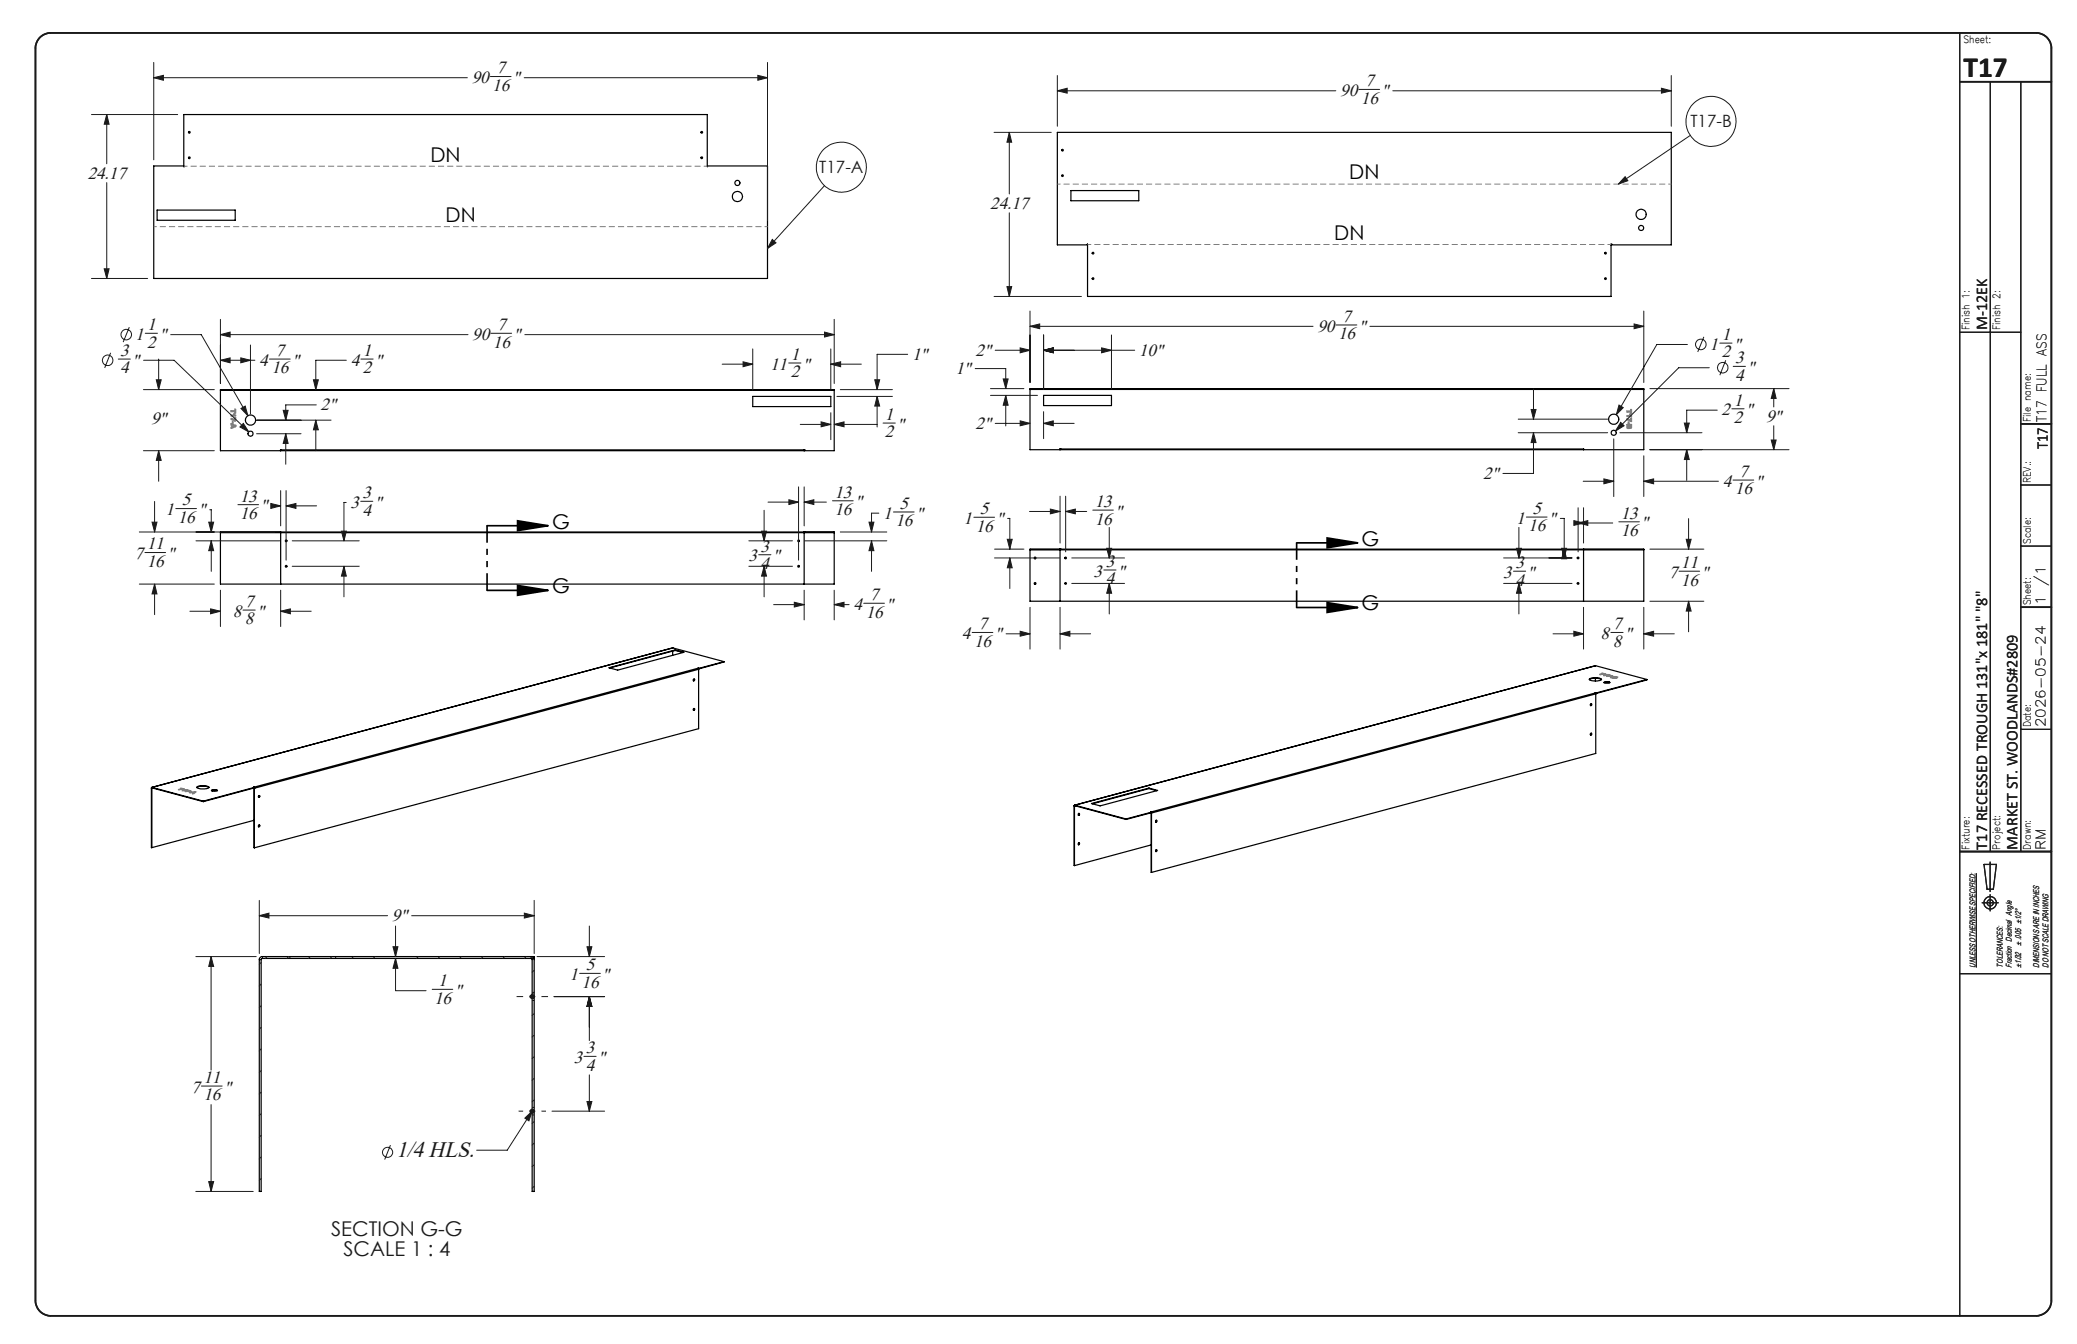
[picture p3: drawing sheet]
<svg xmlns="http://www.w3.org/2000/svg" width="432mm" height="279mm" viewBox="0 0 432 279" stroke-linecap="round" stroke-linejoin="round" font-family="sans-serif">
<g fill="none" stroke="#191924" stroke-width=".21">
<path d="M32 16.2l2-.5v1zM32 13v20.2M32 16.2h65.2M102 15.9h4.3M109 16.2h50.6M157.6 15.7l2 .5-2 .5zM159.6 13v32.9M219.8 18.9l2.1-.6v1.1zM219.8 15.7v10.5M219.8 18.9h57.9M282.5 18.6h4.3M289.6 18.9h57.9"/>
<path d="M345.4 18.3l2.1 .6-2.1 .5zM347.5 15.7v10.5M19 23.8h17.9M22.2 23.8l.5 2h-1zM22.2 23.8v10.2M22.2 38v19.9M171.4 38.6l-11.8 13M206.7 27.5h11.8M209.8 27.5l.5 2.1h-1zM209.8 27.5v12.8M337.9 36.7l.5 .9-2 .7zM351.4 28.2l-15 10.1"/>
<path d="M19 57.9h11.7M21.7 55.9h1l-.5 2zM160.5 49.8l.8 .7-1.7 1.1zM209.3 59.6h1l-.5 2zM209.8 44.2v17.4M23 73.3l-1.2 3.2M24.6 74.6h2.5M26.9 68l-1.3 3.1M29.8 74.9h6.4l15.5 14.9M30.2 69.3h2.5M32.5 79h1l-.5 2zM33 74.6v6.4"/>
<path d="M35.5 69.6h6.3l9.7 16.8M45.8 69.6l2-.6v1.1zM45.8 74.9l2-.5v1zM45.8 66.4v13.3M45.8 69.6h51.5M45.8 74.9h7.2M50.1 74.4l2 .5-2 .5zM52.1 71.7v14.4M56 74.6h4.3M65.2 79h1l-.5 2zM72 74.9h-6.3v6.1M75 74.6h2.6"/>
<path d="M102.1 69.3h4.3M109.1 69.6h64.3M150.1 75.7h6.4M154.5 75.2l2 .5-2 .5zM156.5 72.5v8.6M164 75.5h2.5M171.4 69l2 .6-2 .5zM172.7 75.7l2.1-.5v1zM172.7 72.5v8.6M172.7 75.7h6.4M173.4 66.4v13.3M181.9 79h1l-.5 2z"/>
<path d="M188.7 73.7h-6.3v7.3M202.7 76.6h6.4v4.2M206.7 61.6h18.1M206.9 72.8h7.2M208.6 78.8h1l-.5 2zM212.1 72.3l2 .5-2 .5zM214.1 67.8l2-.5v1zM214.1 64.7v14.8M214.1 67.8h58.9M217 72.8l2-.5v1zM217 69.6v11.3M217 72.8h18.9"/>
<path d="M229 72.3l2.1 .5-2.1 .5zM231.1 69.6v11.3M277.8 67.6h4.3M284.8 67.8h56.9M339.7 67.3l2 .5-2 .5zM341.7 64.7v14.8M350.8 71.6h-6.3l-8.5 14.6M354.2 70l-1.2 3.2M355.4 76.4h-6.4l-13.2 13.2M357.5 71.3h2.6M358.8 74.9l-1.3 3.1M360.3 76.2h2.6"/>
<path d="M29.8 81h14.8M29.8 93.7h14.8M33 93.7l.5 2h-1zM33 93.7v6.3M50.1 84.9l.9-.5 .5 2zM50.6 88l1.1 1.8-1.8-1zM53.3 87.3h15.5M53.3 90.2h9.3M58.9 85.3h1l-.5 2zM59.4 90.2l.5 2h-1zM59.4 90.2v6.3M65.7 87.3l.5 2.1h-1z"/>
<path d="M65.7 87.3v6.4M65.8 84.2h-6.4v3.1M166.4 88.2h6.3M170.7 87.7l2 .5-2 .5zM172.7 85.8v5.6M173.4 88.2l2.1-.5v1zM173.4 88.2h8.9M174 82.4h11.5M174.7 81h10.8M182.4 82.4l.5 2h-1zM182.4 82.4v6.4M183.6 87.9h2.5"/>
<path d="M205.9 80.8h7M205.9 82.2h9.8M206.9 88h7.2M209.1 82.2l.5 2h-1zM209.1 82.2v6.3M212.1 87.5l2 .5-2 .5zM217 88l2-.5v1zM217 85.6v5.6M217 88h6.3M315.6 90h18.6M315.6 87.1h18.6M318.3 85.1h1l-.5 2z"/>
<path d="M318.8 90l.5 2h-1zM318.8 90v8.4h-6.3M318.8 80.8v6.3M333.4 99.6l2.1 .4-2.1 .6zM335.5 91.2v12M336.6 84.2l.9 .5-1.5 1.5zM336.8 90h17M336.9 87.8l.7 .7-1.8 1.1zM341.7 94.8v8.4M343 80.8h28.9M343 93.5h28.9M350.2 87.9h1l-.5 2.1z"/>
<path d="M350.7 93.5l.5 2h-1zM350.7 93.5v6.3M357 85.3h-6.3v4.7M360 85h2.6M360.3 99.8h4.3M368.2 91.5h1.1l-.5 2zM368.8 80.8l.5 2h-1.1zM368.8 80.8v3.8M368.8 88.5v5M29 110.6h28M30.1 114.9h4.3M31.6 108.5h1l-.5 2.1z"/>
<path d="M32.1 104.2v6.4M36.5 105.7h4.4M40.7 112.4h17.5M43.4 108.5h1l-.5 2.1zM43.6 106h.3v4.6M43.9 112.4l.5 2.1h-1zM43.9 112.4v6.4M49.5 104.9h4.3M56.3 104.7l2 .5-2 .5zM56.5 105.2h1.8M58.3 102v7.3M59.5 105.2l2-.5v1z"/>
<path d="M59.5 102v14.5M59.5 105.2h6.3M60.7 112.4h14M60.7 117.7h14M71 110.4h1l-.5 2zM71.5 117.7l.5 2.1h-1zM71.5 117.7v6.4M72 104.5h-.5v7.9M75 104.2h2.5M155.7 112.4h9M155.7 117.7h9M157.7 115.3h2.6"/>
<path d="M158.3 110.4h1l-.4 2zM158.9 117.7l.4 2.1h-1zM158.9 106.1v6.3M158.9 117.7v6.4M159.7 104.4h6.3M164 103.9l2 .5-2 .5zM166 101.2v15.3M167.2 104.4l2-.5v1zM167.2 101.2v8.1M167.2 104.4h4.6M167.3 112.4h17.1M173.1 104.1h4.3"/>
<path d="M174.7 110.6h9.7M180.7 108.5h1l-.5 2.1zM181.2 112.4l.5 2.1h-1zM181.2 112.4v6.4M182.7 106.7h-1.5v3.9M185.7 106.4h4.3M202.5 107.5h4.3M206.8 116h13.5M206.8 114.2h6.1M209.4 112.1h1l-.5 2.1zM209.5 107.8h.4v6.4M209.9 116l.5 2h-1z"/>
<path d="M209.9 116v6.3M214 106.3h6.4M218.4 105.8l2 .5-2 .5zM220.4 103.2v9.7M221.5 106.3l2.1-.5v1zM221.5 103.2v11.5M221.5 106.3h4.4M222.8 116h11M227.2 106h4.3M229.5 118.5h2.5M230.1 114h1l-.5 2zM230.6 109.6v6.4"/>
<path d="M312.6 116h14.2M314.6 118.7h2.6M315.3 114h1l-.5 2zM315.8 109.6v6.4M317.3 107.5h4.3M324.4 107.8h.8v8.2M324.7 114h1l-.5 2zM325.2 114.2l.5 2h-1zM327.2 108.2l2 .5-2 .5zM328.1 108.7l2-.5v1zM328.1 105.6v9.1M328.1 108.7h7.2"/>
<path d="M329.1 100h6.4M329.2 105.6v7.3M336.5 108.5h4.3M341.7 100l2.1-.4v1zM341.7 100h15.6M343 114.2h11.2M349.1 118.7h4.2M350.6 112.1h1l-.6 2.1zM351 107.8v6.4M29 121.4h15.6M32.1 121.4l.5 2.1h-1zM32.1 121.4v6.4"/>
<path d="M39.5 127.1h6.3M43.8 126.6l2 .5-2 .5zM45.8 122.7v7.5M50.5 126.8h2.6M58.3 127.1l2.1-.5v1zM58.3 122.7v7.5M58.3 127.1h6.4M160.8 125.7h6.4M165.1 125.2l2.1 .5-2.1 .5zM167.2 122.7v6.2M173.4 125.7l2.1-.5v1zM173.4 122.7v6.2"/>
<path d="M173.4 125.7h3.1M179.6 125.4h4.3M202.1 131.5h4.3M209.2 131.8h4.9M212.1 131.2l2 .6-2 .5zM214.1 126.3v8.6M220.4 131.8l2-.6v1.1zM220.4 131.8h6.3M220.4 126.3v8.6M222.8 121.3h11M230.6 121.3l.5 2h-1zM230.6 121.3v6.3"/>
<path d="M312.6 121.3h14.2M315.8 121.3l.5 2h-1zM315.8 121.3v6.3M322.9 131.8h6.3M327.2 131.2l2 .6-2 .5zM329.2 126.3v8.6M334.9 131.5h2.5M341.7 131.8l2.1-.6v1.1zM341.7 126.3v8.6M341.7 131.8h6.4M343 125h11.2M351 125l.6 2h-1z"/>
<path d="M351 125v6.3M40.7 198.9h12.6M43.9 198.9l.5 2h-1zM43.9 198.9v23.6M53.9 190.4l2-.6v1.1zM53.9 187.2v11M53.9 190.4h26.7M55.5 198.9l-.4 .3M60 198.9l-.4 .3M64.5 198.9l-.4 .3M69 198.9l-.4 .3M73.5 198.9l-.4 .3"/>
<path d="M78 198.9l-.4 .3M81.7 196.8h1l-.5 2.1zM82.2 199.2l.5 2.1h-1zM82.2 199.2v6.8h6.4M82.2 192.5v6.4M85.6 190.4h25.5M87 198.9l-.4 .3M91.4 198.9l-.3 .3M95.9 198.9l-.4 .3M100.4 198.9l-.4 .3M104.9 198.9l-.4 .3M109 189.8l2.1 .6-2.1 .5z"/>
<path d="M109.4 198.9l-.4 .3M111.1 187.2v11M111.7 198.9h14M122 196.8h1l-.5 2.1zM122.5 192.5v6.4M410.9 181.5v19.6M54.3 200.1l-.4 .4M54.3 204.6l-.4 .4M54.3 209.1l-.4 .4M54.3 213.6l-.4 .4M54.3 218.1l-.4 .4M89.9 205.7h4.2"/>
<path d="M111.1 201.7l-.5 .4M111.1 206.2l-.5 .4M111.1 210.7l-.5 .4M111.1 215.2l-.5 .4M111.1 219.7l-.5 .4M115.2 207.2h10.5M120.5 202.4h4.3M121.4 219.6h2.5M122.5 207.2l.5 2h-1zM122.5 207.2v9.1M41.9 225.8h4.3M43.9 229.6v18.1"/>
<path d="M54.3 222.6l-.4 .4M54.3 227l-.4 .4M54.3 231.5l-.4 .4M54.3 236l-.4 .4M81.2 238.1l-1.2 3M109.1 232.4l1.5-1.4-.6 2zM110.6 231l-5.2 8.1h-6.3M111.1 224.2l-.5 .4M111.1 228.7l-.5 .4M111.1 233.2l-.5 .3M111.1 237.6l-.5 .5M114.8 231h10.9"/>
<path d="M122 229h1l-.5 2zM122.5 223.4v7.6M40.7 247.7h11.9M43.4 245.6h1l-.5 2.1zM54.3 240.5l-.4 .4M54.3 245l-.4 .4M111.1 242.1l-.5 .4M111.1 246.6l-.5 .4"/>
<circle cx="174.9" cy="34.8" r="5.2"/>
<circle cx="355.7" cy="25.2" r="5.2"/>
<circle cx="22.4" cy="74.9" r="1.1"/>
<circle cx="26.2" cy="69.6" r="1.09"/>
<circle cx="353.6" cy="71.6" r="1.09"/>
<circle cx="358.1" cy="76.4" r="1.09"/>
<circle cx="80.6" cy="239.6" r="1.05"/>
</g>
<g fill="none" stroke="#191924" stroke-width=".25">
<path d="M407.4 6.8v266.7M413.8 17v160M420.1 17v160M407.4 69.1h12.7M420.1 113.5h6.4M420.1 100.8h6.4M420.1 151.6h6.4M407.4 177h19.1M412.5 179.7h2.5l-.6 5.2h-1.3zM413.7 179.2v6.1M412.1 187.7h3.3M413.7 186v3.4"/>
<path d="M407.4 202.4h19.1"/>
<circle cx="413.7" cy="187.7" r=".66"/>
<circle cx="413.8" cy="187.7" r="1.29"/>
</g>
<path d="M8.2 7.9a3.3 3.3 0 0 1 2.3-1.1h412.8a3.2 3.2 0 0 1 3.2 3.2v260.4a3.2 3.2 0 0 1-3.2 3.1h-412.8a3.2 3.2 0 0 1-3.1-3.1v-260.4a3.2 3.2 0 0 1 .8-2.1zM407.4 17h19.1M420.1 88.1h6.4M420.1 126.2h6.4M407.4 177h19.1" fill="none" stroke="#191924" stroke-width=".35"/>
<g fill="none" stroke="#000" stroke-width=".25">
<path d="M38.2 34.6h.1M38.2 34.5h-6.2v23.4h127.6v-23.4h-12.5l-.1 .1v-10.8h-108.8v10.8M222.6 39.6h14.1v2.1h-14.1zM32.7 43.7h16.2v2.1h-16.2zM334.9 50.8h.1M334.9 50.8v10.8h-108.8v-10.8v.1h-6.3v-23.4h127.7v23.4h-12.6M45.8 81.1v-.1h127.6v.1M45.8 81.1v12.6h127.6v-12.6M45.8 81.1h127.6M58.3 93.5v.2M156.5 82.4h16.2v2.1h-16.2zM167.2 93.5h.1"/>
<path d="M167.2 93.5v.2zM167.2 93.5h-108.9v.2M214.1 81v-.2h127.6v.2M214.1 81v12.5h127.6v-12.5M214.1 81h127.6M217 82.2h14.1v2.1h-14.1zM220.4 93.3h.1M220.4 93.3v.2zM220.4 93.3h108.8v.2M329.2 93.3v.2M45.8 110.7h.1M45.8 110.7h127.6"/>
<path d="M45.8 110.7v10.7h127.6v-10.7M45.8 110.7h12.5M58.3 110.6v.1M58.3 110.6v10.8M167.2 110.6v10.8M167.2 110.7h.1M167.2 110.6h.1M167.2 110.6v.1M167.2 110.7h6.2M173.4 110.7h.1M214.1 114.2v.1M214.1 114.2h127.6"/>
<path d="M214.1 114.3v10.7h127.6v-10.7M214.1 114.2h6.3M214.1 114.3h127.6M220.4 114.2v10.8M220.4 114.2h.1M329.2 114.2v10.8M329.2 114.2h12.5M329.2 114.2h.1M341.7 114.2v.1M126.6 138.8l13.8-3.7 1.8 .5-13.8 3.7zM139.8 134.7h.1M139.8 135.4v.8"/>
<path d="M139.9 134.7l-108.3 29M139.9 134.7l10.6 2.8M140.4 135.1v.1M140.4 135.2l-13.6 3.7M140.4 135.2l1.6 .4M145.1 138.9l.1 .2M145.1 138.9l-92.3 24.8M145.1 138.9h.1M145.1 138.9l.1 .1M145.2 139.1l-92.3 24.8M145.2 139.1v12.4l-92.3 24.7M150.5 137.5l-5.3 1.5"/>
<path d="M150.5 137.5l-5.3 1.6v-.1M331.7 138.4h.1M331.7 138.4l-108.3 29M331.7 138.4l10.7 2.9M144.3 141.1l-.1 .4M144.3 147.3l-.1 .4M330.4 141.3a2.92 2.92 0 0 1 2.5 0M330.4 141.1a2.88 2.88 0 0 1 2.6 .2 2.58 2.58 0 0 1-2.6-.1zM330.8 146.3l-.1 .4M330.8 152.4l-.1 .4M331.6 144.1l.2 .2M331.6 144.1h.2"/>
<path d="M331.6 144.1l-92.3 24.7M331.6 144.1h.1M331.7 141v.6M331.8 144.2h.1M331.8 144.3l-92.4 24.7M331.8 144.3v12.3l-92.4 24.8M331.8 144.1v.1M333.5 141.8l.3-.1 .8 .1a.88 .88 0 0 1-1.2 .1zM333.5 141.9l.2-.1 1 .1M342.4 141.3l-10.6 2.8M342.4 141.3l-10.6 2.9M31.5 163.8h.1"/>
<path d="M31.5 163.8v12.4h.1M31.6 163.8v12.4M31.6 163.7l-.1 .1M31.6 163.8h.1M31.6 163.8l10.7 2.9M31.6 163.7v.1M31.6 163.7l10.7 2.8M31.7 163.8h-.1M40.9 163.6a2.67 2.67 0 0 1 2.6 .1 2.58 2.58 0 0 1-2.6 0zM40.9 163.7a2.92 2.92 0 0 1 2.5 0M42.3 166.5v.2M44 164.3a.83 .83 0 0 1 1.2 .1l-.8 .1-.4-.1z"/>
<path d="M44 164.4l.3-.1 .9 .1M52.7 163.7h.1M52.7 163.7h.2M52.8 163.7h.1M52.8 163.8h.1M52.8 163.8l.1 .1M52.8 163.8l.1 12.4M52.8 170.5l-21.2 5.7M52.9 163.8v.1M52.9 163.7l-10.6 2.8M52.9 163.7v.1M52.9 163.9v12.3"/>
<path d="M52.9 163.8l-10.6 2.9M53.9 165.4v.2l-.1 .2M53.9 171.5v.2l-.1 .2M223.3 167.5l.1 .1M223.3 167.5l.1 12.5M223.4 167.6v12.4M223.4 167.4l-.1 .1M223.4 167.5v.1M223.4 167.4l10.7 2.9M223.4 167.5l10.7 2.9M223.4 167.4v.1M223.5 167.5l-.1 .1"/>
<path d="M224.3 169.1l.1 .2-.2 .2M224.3 175.2l.1 .2-.2 .2M226.9 167l12-3.2 1.8 .5-12 3.2zM234.1 170.3v.1M238.9 163.8v.1M238.9 163.9l-11.8 3.2M238.9 163.9l1.6 .5M239.3 168.8h.1M239.3 168.9l.1 12.5M239.3 175.6l-15.9 4.4M239.4 168.9v.1M239.4 168.8l-5.3 1.5"/>
<path d="M239.4 168.8l-5.3 1.6M239.4 169v12.4M240.4 170.5l.1 .2-.2 .2M240.4 176.6l.1 .2-.2 .2M110.4 198.9a.66 .66 0 0 1 .7 .6v48.2h-.5v-48.3l-.1-.2-56.1 .1-.1 48.4h-.4v-48.2a.6 .6 0 0 1 .6-.6h56.6l-.1 .3"/>
<circle cx="39.4" cy="27.5" r=".17"/>
<circle cx="39.4" cy="32.8" r=".17"/>
<circle cx="145.9" cy="32.8" r=".17"/>
<circle cx="145.9" cy="27.5" r=".17"/>
<circle cx="153.3" cy="38" r=".54"/>
<circle cx="220.9" cy="36.5" r=".18"/>
<circle cx="220.9" cy="31.2" r=".18"/>
<circle cx="153.3" cy="40.9" r="1.07"/>
<circle cx="227.2" cy="57.9" r=".19"/>
<circle cx="227.2" cy="52.6" r=".19"/>
<circle cx="333.8" cy="52.6" r=".19"/>
<circle cx="333.8" cy="57.9" r=".19"/>
<circle cx="341.2" cy="44.6" r="1.05"/>
<circle cx="341.2" cy="47.4" r=".52"/>
<circle cx="52.1" cy="90.1" r=".53"/>
<circle cx="52.1" cy="87.3" r="1.06"/>
<circle cx="335.5" cy="87.1" r="1.06"/>
<circle cx="335.5" cy="90" r=".53"/>
<circle cx="59.5" cy="117.7" r=".17"/>
<circle cx="59.5" cy="112.4" r=".17"/>
<circle cx="166" cy="112.4" r=".17"/>
<circle cx="166" cy="117.7" r=".17"/>
<circle cx="215.2" cy="116" r=".17"/>
<circle cx="221.5" cy="116" r=".16"/>
<circle cx="328.1" cy="116" r=".16"/>
<circle cx="215.2" cy="121.3" r=".17"/>
<circle cx="221.5" cy="121.3" r=".16"/>
<circle cx="328.1" cy="121.3" r=".16"/>
<circle cx="144.3" cy="141.4" r=".19"/>
<circle cx="144.3" cy="147.5" r=".19"/>
<circle cx="330.8" cy="146.5" r=".18"/>
<circle cx="330.8" cy="152.6" r=".18"/>
<circle cx="53.8" cy="165.6" r=".18"/>
<circle cx="53.8" cy="171.7" r=".18"/>
<circle cx="224.3" cy="175.4" r=".19"/>
<circle cx="224.3" cy="169.3" r=".19"/>
<circle cx="240.4" cy="176.8" r=".18"/>
<circle cx="240.4" cy="170.7" r=".18"/>
</g>
<path d="M53.9 199.5h.4M54.6 199.2v-.4M60.3 199.2v-.4M69.8 199.2v-.4M110.4 198.8v.4M110.4 199.2h.6M110.7 208h.4M111.1 206.4h-.4M110.7 231.8h.4M111.1 230.2h-.4" fill="none" stroke="#000" stroke-width=".21" stroke-dasharray="1.3 .6" stroke-linecap="butt"/>
<path d="M101.2 109.3h12.7M107.6 108.3l6.3 1-6.3 1zM269.6 112.9h12.7M275.9 111.8l6.4 1.1-6.4 1zM101.2 122.7h12.7M107.6 121.7l6.3 1-6.3 1.1zM269.6 126.3h12.7M275.9 125.3l6.4 1-6.4 1z" fill="none" stroke="#000" stroke-width=".35"/>
<path d="M110.1 207.2h1.1M110.3 206.8l.7 .7M110.6 206.7v1M111 206.8l-.7 .7M110.1 231h1.1M110.3 230.6l.7 .8M110.6 230.5v1M111 230.6l-.7 .8" fill="none" stroke="#191924" stroke-width=".5"/>
<g fill="none" stroke="#808080" stroke-width=".25">
<path d="M48 85.4h.8v-.3h.2v.8h-.2v-.3h-.8zM48 86.3h.7l-.1-.2 .1-.1 .3 .5h-1zM48 88.1l.9 .3a.19 .19 0 0 1 .1 .2 .19 .19 0 0 1-.1 .2l-.9 .2 .2-.6-.2-.1zM48 87l.8 .3v-.4h.2v.6l-.1 .1-.9-.4zM48.3 87.7h.2l-.1 .4zM48.4 88.4l.4 .1-.4 .2zM338.2 86.4h.7l-.1-.2 .1-.1 .3 .5h-.9zM338.2 87.1h.4l.4 .3v-.4l.2-.1v.7l-1-.3zM338.2 85.4h.8v-.2l.2-.1v.9l-.2-.1v-.2h-.8zM338.2 88.3l.9-.1 .1 .5a.25 .25 0 0 1-.2 .3 .25 .25 0 0 1-.3-.1l-.1 .2-.3-.1zM338.4 88.5h.2v.4l-.2-.1zM338.5 87.7h.2l-.1 .4h-.1z"/>
<path d="M338.8 88.5h.2v.3h-.2zM332.6 140.2l.6-.1-.2-.2 .8 .2zM333.4 140.4l.5-.1-.2-.1h.6l-.7 .3zM334 140.6l.9-.1-.3-.2 .6 .2zM334.7 140.7h.5zM335 140.9l.6-.2 .7 .1-.5 .2zM335.2 140.9l.3-.1 .2 .1zM335.6 140.8h.5zM37.1 164.1l.6-.1-.2-.1 .8 .1zM37.9 164.4l.6-.2-.4-.1 .7 .1zM38.5 164.5l.9-.1-.3-.1 .6 .1zM39.3 164.6l.4 .1z"/>
<path d="M39.4 164.7h1.3l-.6 .3v-.1zM40 164.7h.4z"/>
</g>
<path d="M101.3 109.3v13.4M269.6 112.8v13.5" fill="none" stroke="#000" stroke-width=".35" stroke-dasharray="6.3 1.3 1.3 1.3 1.3 1.3" stroke-dashoffset="2.8" stroke-linecap="butt"/>
<path d="M107.4 207.2h6.5" fill="none" stroke="#191924" stroke-width=".21" stroke-dasharray="15.2 1.3 1.3 1.3" stroke-dashoffset="13.9" stroke-linecap="butt"/>
<path d="M107.8 231h5.7" fill="none" stroke="#191924" stroke-width=".21" stroke-dasharray="15.2 1.3 1.3 1.3" stroke-dashoffset="14.3" stroke-linecap="butt"/>
<path d="M219.8 38.3h127.7M159.6 47.1h-127.6" fill="none" stroke="#808080" stroke-width=".21" stroke-dasharray="1.3 .6" stroke-dashoffset=".6" stroke-linecap="butt"/>
<path d="M38.2 34.6h108.9M334.9 50.8h-108.8" fill="none" stroke="#808080" stroke-width=".21" stroke-dasharray="1.3 .6" stroke-dashoffset=".5" stroke-linecap="butt"/>
<path d="M107.6 108.3l6.3 1-6.3 1zM107.6 121.7l6.3 1-6.3 1.1zM275.9 111.8l6.4 1.1-6.4 1zM275.9 125.3l6.4 1-6.4 1z" fill="#000"/>
<g fill="#191924">
<path d="M109.1 232.4l1.5-1.4-.6 2z"/>
<path d="M157.6 15.7l2 .5-2 .5zM32 16.2l2-.5v1zM21.7 55.9h1l-.5 2zM22.2 23.8l.5 2h-1zM209.3 59.6h1l-.5 2zM209.8 27.5l.5 2.1h-1zM345.4 18.3l2.1 .6-2.1 .5zM219.8 18.9l2.1-.6v1.1z"/>
<path d="M160.5 49.8l.8 .7-1.7 1.1zM337.9 36.7l.5 .9-2 .7z"/>
<path d="M32.5 79h1l-.5 2zM33 93.7l.5 2h-1zM171.4 69l2 .6-2 .5zM45.8 69.6l2-.6v1.1zM50.1 84.9l1.4 1.5-.5-2zM50.6 88l-.7 .8 1.8 1zM65.7 87.3l.5 2.1h-1zM65.2 79h1l-.5 2zM58.9 85.3h1l-.5 2zM59.4 90.2l.5 2h-1zM50.1 74.4l2 .5-2 .5zM45.8 74.9l2-.5v1zM172.7 75.7l2.1-.5v1zM154.5 75.2l2 .5-2 .5zM170.7 87.7l2 .5-2 .5zM173.4 88.2l2.1-.5v1zM182.4 82.4l.5 2h-1zM181.9 79h1l-.5 2zM122.5 207.2l.5 2h-1zM122 229h1l-.5 2zM122.5 207.2l.5 2h-1zM122 196.8h1l-.5 2.1zM339.7 67.3l2 .5-2 .5zM214.1 67.8l2-.5v1zM368.8 80.8l.5 2h-1.1zM368.2 91.5h1.1l-.5 2zM336.6 84.2l-.6 2 1.5-1.5zM336.9 87.8l-1.1 1.8 1.8-1.1zM217 72.8l2-.5v1zM229 72.3l2.1 .5-2.1 .5zM217 88l2-.5v1zM212.1 87.5l2 .5-2 .5zM217 72.8l2-.5v1zM212.1 72.3l2 .5-2 .5zM208.6 78.8h1l-.5 2zM209.1 82.2l.5 2h-1zM333.4 99.6l2.1 .4-2.1 .6zM341.7 100l2.1-.4v1zM350.2 87.9h1l-.5 2.1zM350.7 93.5l.5 2h-1zM318.3 85.1h1l-.5 2zM318.8 90l.5 2h-1z"/>
<path d="M43.4 108.5h1l-.5 2.1zM43.9 112.4l.5 2.1h-1zM71 110.4h1l-.5 2zM71.5 117.7l.5 2.1h-1zM59.5 105.2l2-.5v1zM56.3 104.7l2 .5-2 .5zM58.3 127.1l2.1-.5v1zM43.8 126.6l2 .5-2 .5zM165.1 125.2l2.1 .5-2.1 .5zM173.4 125.7l2.1-.5v1zM164 103.9l2 .5-2 .5zM167.2 104.4l2-.5v1zM158.3 110.4h1l-.4 2zM158.9 117.7l.4 2.1h-1zM181.2 112.4l.5 2.1h-1zM180.7 108.5h1l-.5 2.1zM31.6 108.5h1l-.5 2.1zM32.1 121.4l.5 2.1h-1zM109 189.8l2.1 .6-2.1 .5zM53.9 190.4l2-.6v1.1zM43.9 198.9l.5 2h-1zM43.4 245.6h1l-.5 2.1zM81.7 196.8h1l-.5 2.1zM82.2 199.2l.5 2.1h-1zM341.7 131.8l2.1-.6v1.1zM327.2 131.2l2 .6-2 .5zM220.4 131.8l2-.6v1.1zM212.1 131.2l2 .6-2 .5zM230.1 114h1l-.5 2zM230.6 121.3l.5 2h-1zM221.5 106.3l2.1-.5v1zM218.4 105.8l2 .5-2 .5zM209.9 116l.5 2h-1zM209.4 112.1h1l-.5 2.1zM315.3 114h1l-.5 2zM315.8 121.3l.5 2h-1zM328.1 108.7l2-.5v1zM327.2 108.2l2 .5-2 .5zM324.7 114h1l-.5 2zM325.2 114.2l.5 2h-1zM350.6 112.1h1l-.6 2.1zM351 125l.6 2h-1z"/>
</g>
<text font-size="6.1" fill="#191924" x="408.2" y="16.1">T17</text>
<text font-size="4.7" fill="#191924" x="82.3" y="240.6">1/4 HLS.</text>
<g font-size="4.2">
<text x="89.5" y="33.7">DN</text>
<text x="280.5" y="37.3">DN</text>
<text x="92.6" y="46.1">DN</text>
<text x="277.4" y="49.9">DN</text>
<text x="114.8" y="109.9">G</text>
<text x="283.1" y="113.4">G</text>
<text x="114.8" y="123.3">G</text>
<text x="283.1" y="126.9">G</text>
</g>
<g font-size="4.2" fill="#191924">
<text x="68.9" y="257">SECTION G-G</text>
<text x="71.4" y="261.2">SCALE 1 : 4</text>
</g>
<g font-size="3.7" fill="#191924">
<text x="98.1" y="17.3">90</text>
<text x="103.2" y="15.3">7</text>
<text x="106.6" y="17.3">&quot;</text>
<text x="283.8" y="18">7</text>
<text x="102.4" y="18.9">16</text>
<text x="278.6" y="20">90</text>
<text x="282.9" y="21.6">16</text>
<text x="287.2" y="20">&quot;</text>
<text x="18.2" y="37.1">24.17</text>
<text x="205.9" y="43.4">24.17</text>
<text x="28.1" y="70.7">1</text>
<text x="30.6" y="68.7">1</text>
<text x="33.1" y="70.7">&quot;</text>
<text x="98.2" y="70.7">90</text>
<text x="103.4" y="68.7">7</text>
<text x="106.8" y="70.7">&quot;</text>
<text x="273.9" y="68.9">90</text>
<text x="278.2" y="70.5">16</text>
<text x="279.1" y="66.9">7</text>
<text x="282.5" y="68.9">&quot;</text>
<text x="357.9" y="70.7">1</text>
<text x="25" y="77.6">4</text>
<text x="25" y="74">3</text>
<text x="27.5" y="76">&quot;</text>
<text x="30.6" y="72.3">2</text>
<text x="53.9" y="76">4</text>
<text x="56.4" y="77.6">16</text>
<text x="57.3" y="74">7</text>
<text x="60.7" y="76">&quot;</text>
<text x="72.9" y="76">4</text>
<text x="75.4" y="77.6">2</text>
<text x="75.4" y="74">1</text>
<text x="78" y="76">&quot;</text>
<text x="102.5" y="72.3">16</text>
<text x="160.1" y="76.8">11</text>
<text x="164.4" y="74.8">1</text>
<text x="166.9" y="76.8">&quot;</text>
<text x="189.6" y="74.8">1&quot;</text>
<text x="198.6" y="77.7">1&quot;</text>
<text x="202.8" y="73.9">2&quot;</text>
<text x="236.8" y="73.9">10&quot;</text>
<text x="355.4" y="72.7">1</text>
<text x="357.9" y="74.3">2</text>
<text x="360.5" y="72.7">&quot;</text>
<text x="360.7" y="75.5">3</text>
<text x="363.3" y="77.5">&quot;</text>
<text x="164.4" y="78.4">2</text>
<text x="360.7" y="79.2">4</text>
<text x="31.4" y="88.2">9&quot;</text>
<text x="66.7" y="85.3">2&quot;</text>
<text x="184" y="87.3">1</text>
<text x="186.5" y="89.3">&quot;</text>
<text x="202.8" y="89.1">2&quot;</text>
<text x="357.9" y="86.4">2</text>
<text x="360.5" y="84.4">1</text>
<text x="360.5" y="88">2</text>
<text x="363" y="86.4">&quot;</text>
<text x="367.2" y="87.6">9&quot;</text>
<text x="184" y="90.9">2</text>
<text x="308.4" y="99.5">2&quot;</text>
<text x="358.2" y="101.2">4</text>
<text x="361.6" y="99.2">7</text>
<text x="365" y="101.2">&quot;</text>
<text x="34.4" y="107.1">1</text>
<text x="37.8" y="105.1">5</text>
<text x="41.2" y="107.1">&quot;</text>
<text x="49.9" y="107.9">16</text>
<text x="49.9" y="104.3">13</text>
<text x="54.2" y="106.3">&quot;</text>
<text x="72.9" y="105.6">3</text>
<text x="75.4" y="103.6">3</text>
<text x="75.4" y="107.2">4</text>
<text x="77.9" y="105.6">&quot;</text>
<text x="173.5" y="107.1">16</text>
<text x="173.5" y="103.5">13</text>
<text x="177.8" y="105.5">&quot;</text>
<text x="183.6" y="107.8">1</text>
<text x="187" y="105.8">5</text>
<text x="190.4" y="107.8">&quot;</text>
<text x="203.7" y="106.9">5</text>
<text x="227.6" y="105.4">13</text>
<text x="231.9" y="107.4">&quot;</text>
<text x="318.6" y="106.9">5</text>
<text x="336.9" y="107.8">13</text>
<text x="360.7" y="102.8">16</text>
<text x="37" y="108.7">16</text>
<text x="186.1" y="109.4">16</text>
<text x="200.3" y="108.9">1</text>
<text x="202.9" y="110.5">16</text>
<text x="207.1" y="108.9">&quot;</text>
<text x="227.6" y="109">16</text>
<text x="315.2" y="108.9">1</text>
<text x="317.7" y="110.5">16</text>
<text x="322" y="108.9">&quot;</text>
<text x="336.9" y="111.4">16</text>
<text x="341.2" y="109.8">&quot;</text>
<text x="28" y="116.2">7</text>
<text x="30.5" y="117.8">16</text>
<text x="30.5" y="114.2">11</text>
<text x="34.8" y="116.2">&quot;</text>
<text x="155.6" y="116.7">3</text>
<text x="158.1" y="114.7">3</text>
<text x="158.1" y="118.3">4</text>
<text x="160.7" y="116.7">&quot;</text>
<text x="227.4" y="119.9">3</text>
<text x="229.9" y="117.9">3</text>
<text x="232.4" y="119.9">&quot;</text>
<text x="315.1" y="118.1">3</text>
<text x="349.5" y="118.1">11</text>
<text x="180.9" y="124.8">7</text>
<text x="229.9" y="121.5">4</text>
<text x="312.5" y="120.1">3</text>
<text x="315.1" y="121.7">4</text>
<text x="317.6" y="120.1">&quot;</text>
<text x="346.9" y="120.1">7</text>
<text x="349.5" y="121.7">16</text>
<text x="353.8" y="120.1">&quot;</text>
<text x="48.4" y="128.2">8</text>
<text x="50.9" y="129.8">8</text>
<text x="50.9" y="126.2">7</text>
<text x="53.4" y="128.2">&quot;</text>
<text x="177.4" y="126.8">4</text>
<text x="180" y="128.4">16</text>
<text x="184.3" y="126.8">&quot;</text>
<text x="203.4" y="130.9">7</text>
<text x="335.3" y="130.9">7</text>
<text x="200" y="132.8">4</text>
<text x="202.5" y="134.5">16</text>
<text x="206.8" y="132.8">&quot;</text>
<text x="332.8" y="132.8">8</text>
<text x="335.3" y="134.5">8</text>
<text x="337.8" y="132.8">&quot;</text>
<text x="81.5" y="191.5">9&quot;</text>
<text x="118.4" y="203.7">1</text>
<text x="121.8" y="201.7">5</text>
<text x="125.2" y="203.7">&quot;</text>
<text x="90.2" y="208.7">16</text>
<text x="91.1" y="205">1</text>
<text x="94.5" y="207">&quot;</text>
<text x="120.9" y="205.3">16</text>
<text x="119.3" y="221">3</text>
<text x="121.8" y="219">3</text>
<text x="124.3" y="221">&quot;</text>
<text x="39.8" y="227.1">7</text>
<text x="42.3" y="225.2">11</text>
<text x="46.6" y="227.1">&quot;</text>
<text x="121.8" y="222.6">4</text>
<text x="42.3" y="228.8">16</text>
</g>
<g font-size="3.5" fill="#191924">
<text x="351.4" y="26.5">T17-B</text>
<text x="170.3" y="36">T17-A</text>
</g>
<g font-size="3.4" fill="#191924">
<text x="413.1" y="68.7" transform="rotate(-90 413.1 68.7)">M-12EK</text>
<text x="425.7" y="93.4" transform="rotate(-90 425.7 93.4)">T17</text>
<text x="413.1" y="176.6" transform="rotate(-90 413.1 176.6)">T17 RECESSED TROUGH 131&quot;x 181&quot; &quot;8&quot;</text>
<text x="419.4" y="176.6" transform="rotate(-90 419.4 176.6)">MARKET ST. WOODLANDS#2809</text>
</g>
<g font-size="2.8" fill="#191924">
<text x="425.5" y="87.7" transform="rotate(-90 425.5 87.7)">T17 FULL ASS</text>
<text x="425.2" y="125.8" transform="rotate(-90 425.2 125.8)">1</text>
<text x="425.2" y="121.7" transform="rotate(-90 425.2 121.7)">/1</text>
<text x="425.2" y="151.2" transform="rotate(-90 425.2 151.2)">2026-05-24</text>
<text x="425.2" y="176.6" transform="rotate(-90 425.2 176.6)">RM</text>
</g>
<g font-size="2.1" fill="#191924">
<text x="408.2" y="8.9">Sheet:</text>
<text x="409.5" y="68.7" transform="rotate(-90 409.5 68.7)">Finish 1:</text>
<text x="415.8" y="68.7" transform="rotate(-90 415.8 68.7)">Finish 2:</text>
<text x="422.2" y="87.7" transform="rotate(-90 422.2 87.7)">File name:</text>
<text x="422.2" y="100.4" transform="rotate(-90 422.2 100.4)">REV.:</text>
<text x="422.2" y="113.1" transform="rotate(-90 422.2 113.1)">Scale:</text>
<text x="422.2" y="125.8" transform="rotate(-90 422.2 125.8)">Sheet:</text>
<text x="422.2" y="151.2" transform="rotate(-90 422.2 151.2)">Date:</text>
<text x="409.5" y="176.6" transform="rotate(-90 409.5 176.6)">Fixture:</text>
<text x="415.8" y="176.6" transform="rotate(-90 415.8 176.6)">Project:</text>
<text x="422.2" y="176.6" transform="rotate(-90 422.2 176.6)">Drawn:</text>
</g>
<g font-size="1.7" fill="#191924">
<text x="420.2" y="196.6" transform="rotate(-90 420.2 196.6)">± .005 ±1/2°</text>
<text x="410.7" y="201.1" transform="rotate(-90 410.7 201.1)">UNLESS OTHERWISE SPECIFIED:</text>
<text x="416.4" y="201.1" transform="rotate(-90 416.4 201.1)">TOLERANCES:</text>
<text x="418.3" y="201.1" transform="rotate(-90 418.3 201.1)">Fraction Decimal Angle</text>
<text x="420.2" y="201.1" transform="rotate(-90 420.2 201.1)">±1/32</text>
<text x="424" y="201.1" transform="rotate(-90 424 201.1)">DIMENSIONS ARE IN INCHES</text>
<text x="425.9" y="201.1" transform="rotate(-90 425.9 201.1)">DO NOT SCALE DRAWING</text>
</g>
</svg>
